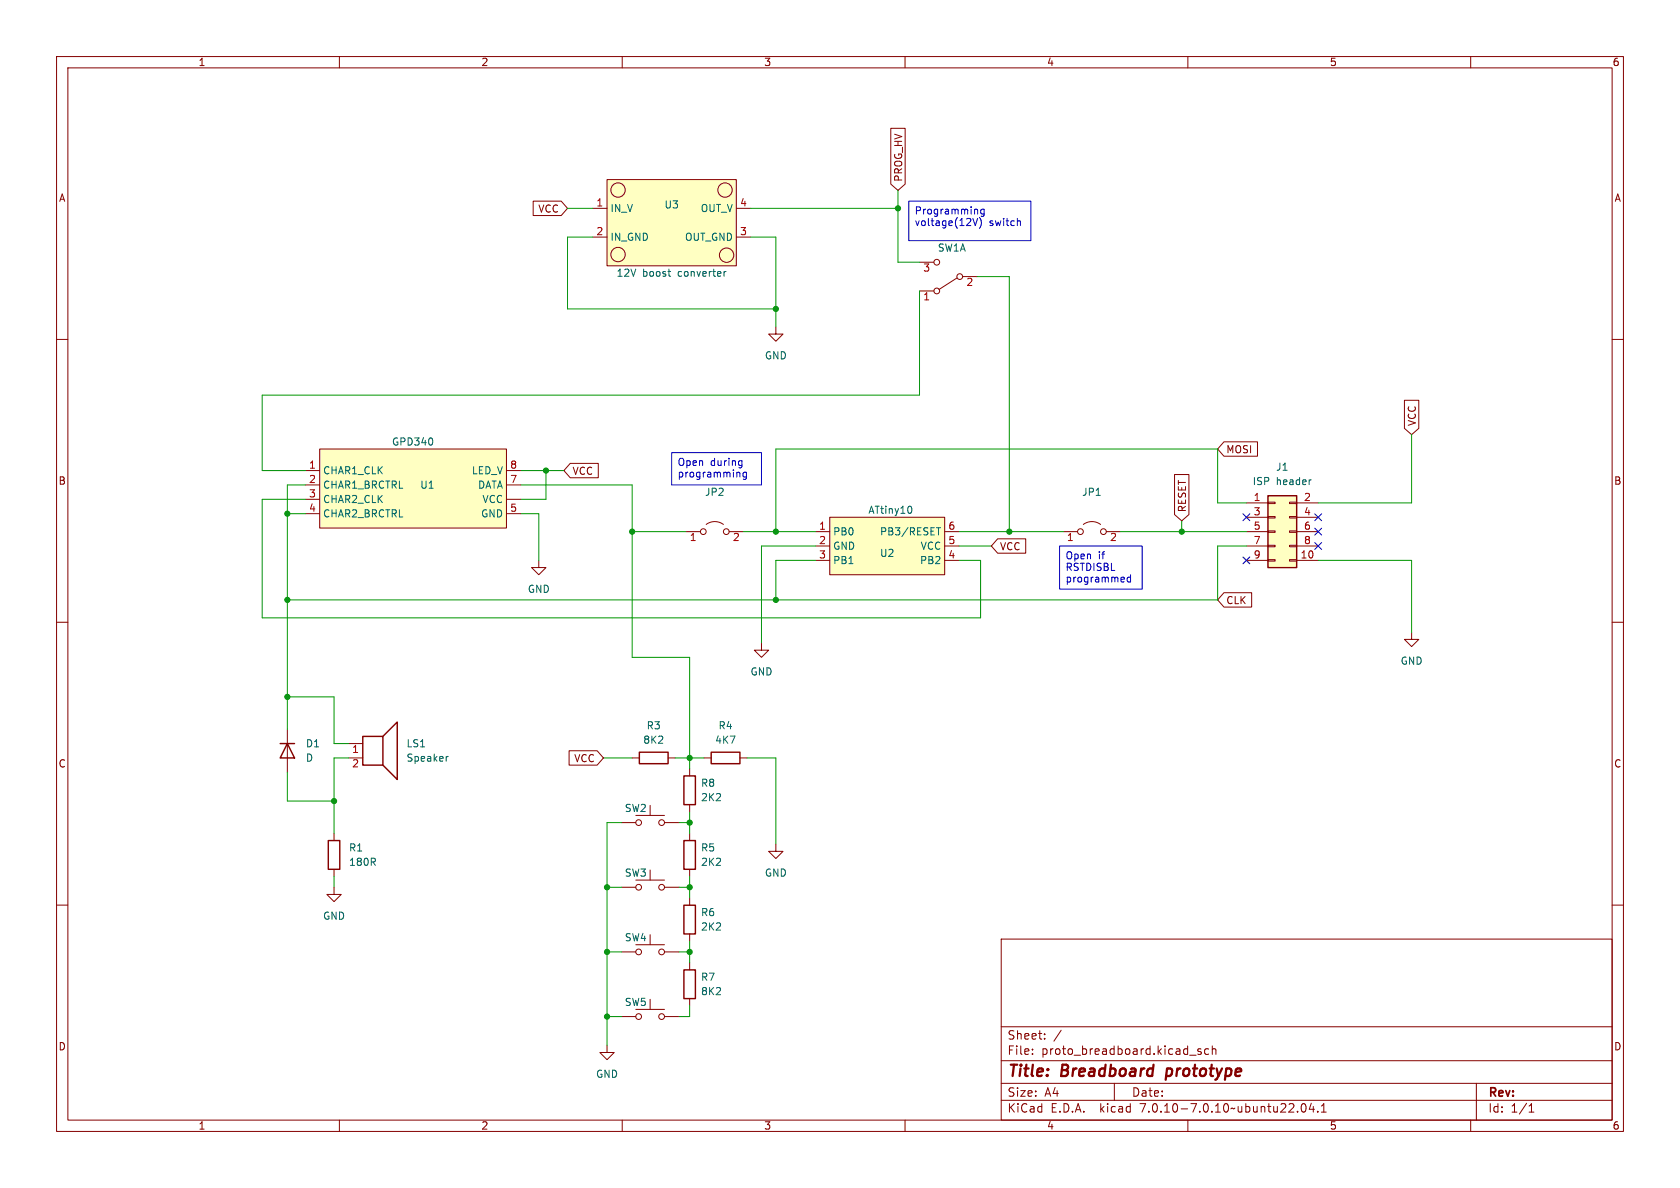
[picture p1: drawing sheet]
<svg xmlns="http://www.w3.org/2000/svg" width="297mm" height="210mm" viewBox="0 0 297 210" stroke-linecap="round" stroke-linejoin="round" font-family="sans-serif">
<g fill="none" stroke="#840000" stroke-width=".18">
<path d="M10 10h277v190h-277zM12 12h273v186h-273zM60 10v2M110 10v2M160 10v2M210 10v2M260 10v2M94.3 35.6h4.9l1.1 1.2-1.1 1.3h-4.9zM104.8 36.8h2.5M107.3 31.8h22.9v15.2h-22.9zM130.2 36.8h2.5M157.5 22.7h2.5v9.8l-1.3 1.2-1.2-1.2z"/>
<path d="M10 60h2M104.8 41.9h2.5M130.2 41.9h2.5M137.2 57.8v1.3h1.2l-1.2 1.2-1.3-1.2h1.3M162.6 51.4h2.5M162.6 46.4h2.5M169.2 49.1l-3.2 2.1M170.2 48.9h2.5M285 60h2M56.5 79.4h33v13.9h-33zM216.4 78.1h5.9v2.5h-5.9l-1.1-1.2zM248.3 70.8h2.5v4.9l-1.2 1.1-1.3-1.1z"/>
<path d="M54 88.3h2.5M54 83.2h2.5M54 85.7h2.5M54 90.8h2.5M89.5 88.3h2.6M89.5 83.2h2.6M89.5 85.7h2.6M89.5 90.8h2.6M95.2 99.1v1.2h1.3l-1.3 1.3-1.2-1.3h1.2M100.8 81.9h5v2.6h-5l-1.1-1.3zM121.3 94h2.5M124.8 92.7a2.54 2.54 0 0 1 3.1 0"/>
<path d="M128.9 94h2.5M144.1 94h2.6M144.1 96.5h2.6M144.1 99.1h2.6M146.7 91.4h20.3v10.2h-20.3zM167 94h2.5M167 96.5h2.5M167 99.1h2.5M176.4 95.2h4.9v2.6h-4.9l-1.1-1.3zM188 94h2.5M191.5 92.7a2.54 2.54 0 0 1 3.1 0M195.6 94h2.5"/>
<path d="M207.6 83.9h2.6v7.1l-1.3 1.1-1.3-1.1zM220.3 94h3.9M220.3 96.5h3.9M220.3 99.1h3.9M220.3 88.9h3.9M220.3 91.4h3.9M224.2 98.9h1.2v.3h-1.2zM224.2 96.4h1.2v.2h-1.2zM224.2 93.9h1.2v.2h-1.2zM224.2 91.3h1.2v.3h-1.2zM224.2 88.8h1.2v.2h-1.2zM228 98.9h1.2v.3h-1.2z"/>
<path d="M228 96.4h1.2v.2h-1.2zM228 93.9h1.2v.2h-1.2zM228 91.3h1.2v.3h-1.2zM228 88.8h1.2v.2h-1.2zM229.2 94h3.8M229.2 96.5h3.8M229.2 99.1h3.8M229.2 88.9h3.8M229.2 91.4h3.8M10 110h2M134.6 113.7v1.2h1.3l-1.3 1.3-1.3-1.3h1.3M216.4 104.8h4.9v2.5h-4.9l-1.1-1.3z"/>
<path d="M249.6 111.8v1.2h1.2l-1.2 1.3-1.3-1.3h1.3M285 110h2M50.8 128.9v7.6M61.6 134h2.5M61.6 131.4h2.5M100.6 132.7h5l1.1 1.3-1.1 1.3h-5zM111.8 134h1.2M118.1 134h1.3M121.9 135.9v1.3M124.5 134h1.2M130.8 134h1.3M10 160h2"/>
<path d="M59.1 156.8v1.3h1.2l-1.2 1.3-1.3-1.3h1.3M59.1 147.3v1.3M59.1 153.7v1.2M109.9 156.8h2.5M109.9 145.4h2.5M112.4 155.6h5.1M112.4 144.1h5.1M114.9 142.4v1.7M114.9 153.8v1.8M117.5 156.8h2.5M117.5 145.4h2.5M121.9 142.2v1.3"/>
<path d="M121.9 147.3v1.3M121.9 153.7v1.2M121.9 158.8v1.2M137.2 149.2v1.3h1.2l-1.2 1.3-1.3-1.3h1.3M285 160h2M109.9 168.3h2.5M109.9 179.7h2.5M112.4 167h5.1M112.4 178.4h5.1M114.9 165.2v1.8M114.9 176.7v1.7M117.5 168.3h2.5"/>
<path d="M117.5 179.7h2.5M121.9 165.1v1.3M121.9 170.2v1.3M121.9 176.5v1.3M177 166h108v32h-108zM60 198v2M107.3 184.8v1.3h1.3l-1.3 1.2-1.3-1.2h1.3M110 198v2M160 198v2M177 194.5h108M177 191.5h108M177 187.5h108"/>
<path d="M177 181.5h108M182.5 186.3v.1M182.5 185.5v.1M184.7 183.6v.1M184.7 182.8v.1M187.6 182.1l-1.3 2M197 191.5v3M210 198v2M210.3 186.5h1.2M212.3 185.5l-.3-.1-.3 .2 .1 .2 .5 .2v.3h-.6M213.7 185.5l-.5-.1-.2 .3v.4l.1 .2h.6M214.3 185.5l.2-.1 .4 .1 .1 .9"/>
<path d="M214.3 184.9v1.5M229.4 196.5v.1M230.2 195.2l.2-.1a.81 .81 0 0 1 .6 .6 .81 .81 0 0 1-.3 .8l-.2 .1a.81 .81 0 0 1-.3-1.4zM231.8 195l-.3 1.1h.9M232.2 195.6v1M233 196.5v.1M233.6 196.6h.9M233.6 195.5l.4-.4v1.5M260 198v2M261 191.5v6.5M270.3 196.6h.9M270.3 195.5l.4-.4v1.5"/>
<circle cx="109.3" cy="33.6" r="1.27"/>
<circle cx="128.2" cy="33.6" r="1.27"/>
<circle cx="109.3" cy="45" r="1.27"/>
<circle cx="128.5" cy="45.1" r="1.27"/>
<circle cx="165.6" cy="46.4" r=".51"/>
<circle cx="165.6" cy="51.4" r=".51"/>
<circle cx="169.7" cy="48.9" r=".51"/>
<circle cx="124.3" cy="94" r=".51"/>
<circle cx="128.4" cy="94" r=".51"/>
<circle cx="191" cy="94" r=".51"/>
<circle cx="195.1" cy="94" r=".51"/>
<circle cx="112.9" cy="145.4" r=".51"/>
<circle cx="112.9" cy="156.8" r=".51"/>
<circle cx="117" cy="156.8" r=".51"/>
<circle cx="117" cy="145.4" r=".51"/>
<circle cx="112.9" cy="179.7" r=".51"/>
<circle cx="112.9" cy="168.3" r=".51"/>
<circle cx="117" cy="179.7" r=".51"/>
<circle cx="117" cy="168.3" r=".51"/>
</g>
<path d="M206.3 188.9l-.2 2" fill="none" stroke="#840000" stroke-width=".4"/>
<g fill="#ffffc2" stroke="#ffffc2" stroke-width=".18">
<path d="M146.7 91.4h20.3v10.2h-20.3z"/>
<path d="M56.5 79.4h33v13.9h-33z"/>
<path d="M107.3 31.8h22.9v15.2h-22.9z"/>
<path d="M224.2 87.6h5v12.7h-5z"/>
</g>
<path d="M118.1 48h.5M118.4 48.8h.2M128 48v.8M128.4 48l-.4 .2M160.9 89.5a.79 .79 0 0 1 0 1.2M165.6 93.3h.7M165.9 93.3v1.3M231.7 84.8h.1M79.2 133.7l-.3 .1" fill="none" stroke="#006464" stroke-width=".18"/>
<path d="M224.2 87.6h5v12.7h-5zM49.5 131.4h2.6M50.8 131.4l1.3 2.6h-2.6zM64.1 130.2h3.6v5.1h-3.6zM67.7 130.2l2.5-2.6v10.2l-2.5-2.5M113 133h5.1v2h-5.1zM120.9 137.2h2v5h-2zM125.7 133h5.1v2h-5.1zM58 148.6h2.1v5.1h-2.1zM120.9 148.6h2v5.1h-2zM120.9 160h2v5.1h-2zM120.9 171.5h2v5h-2z" fill="none" stroke="#840000" stroke-width=".25"/>
<g fill="none" stroke="#0000c2" stroke-width=".18">
<path d="M160.7 35.6h21.5v6.9h-21.5zM172 38.6l.4 1.3 .4-1.3M172.7 37l.1 .2v.6M173.1 38.4a1.46 1.46 0 0 1 0 2M174 37v1l-.3 .3-.3-.1M174 37h-.4l-.2 .2 .1 .6h.5M180.2 39l.2 .2v.7M118.7 80h15.9v5.7h-15.9zM130.8 81.4l.4 .1M130.8 83.7v.6M131.2 81.4v1.1l-.3 .2M131.2 82.2l-.4 .1"/>
<path d="M132 83.5v1l-.3 .3-.3-.1M132 83.5h-.4l-.3 .2 .2 .6h.5M187.3 96.5h14.6v7.6h-14.6zM199.9 101.6v1.3M199.9 102.1l-.4-.1-.2 .3 .1 .5h.5"/>
</g>
<g fill="none" stroke="#009600" stroke-width=".18">
<path d="M100.3 36.8h4.5M132.7 36.8h26M158.7 33.7v12.7h3.9M104.8 41.9h-4.5v12.7h36.9M132.7 41.9h4.5v15.9M162.6 51.4v18.5h-116.2v13.3h7.6M172.7 48.9h5.7v45.1M249.6 76.8v12.1h-16.6M50.8 90.8h3.2M54 85.7h-3.2v43.2M54 88.3h-7.6v20.9h127v-10.1h-3.9M92.1 85.7h19.7v30.5h10.1v19.7"/>
<path d="M92.1 90.8h3.1v8.3M92.1 83.2h7.6M96.5 83.2v5.1h-4.4M111.8 94h9.5M131.4 94h12.7M144.1 99.1h-6.9v6.9M144.1 96.5h-9.5v17.2M169.5 96.5h5.8M169.5 94h18.5M198.1 94h22.2M208.9 92.1v1.9M220.3 88.9h-5v-9.5h-78.1v14.6"/>
<path d="M220.3 96.5h-5v9.5h-164.5M233 99.1h16.6v12.7M50.8 123.2h8.3v8.2h2.5M50.8 136.5v5.1h8.3M61.6 134h-2.5v13.3M106.7 134h5.1M119.4 134h5.1M132.1 134h5.1v15.2M59.1 154.9v1.9M107.3 156.8h2.6M109.9 145.4h-2.6v39.4M120 145.4h1.9"/>
<path d="M120 156.8h1.9M121.9 143.5v3.8M121.9 154.9v3.9M107.3 179.7h2.6M107.3 168.3h2.6M120 168.3h1.9M121.9 177.8v1.9h-1.9M121.9 166.4v3.8"/>
</g>
<path d="M219.7 98.5l1.3 1.2M219.7 90.8l1.3 1.2M221 98.5l-1.3 1.2M221 90.8l-1.3 1.2M232.4 90.8l1.3 1.2M232.4 93.4l1.3 1.2M232.4 95.9l1.3 1.2M233.7 90.8l-1.3 1.2M233.7 93.4l-1.3 1.2M233.7 95.9l-1.3 1.2" fill="none" stroke="#000084" stroke-width=".18"/>
<g fill="#009600" stroke="#009600" stroke-width=".18">
<circle cx="208.9" cy="94" r=".46"/>
<circle cx="178.4" cy="94" r=".46"/>
<circle cx="96.5" cy="83.2" r=".46"/>
<circle cx="111.8" cy="94" r=".46"/>
<circle cx="137.2" cy="94" r=".46"/>
<circle cx="137.2" cy="54.6" r=".46"/>
<circle cx="158.7" cy="36.8" r=".46"/>
<circle cx="137.2" cy="106" r=".46"/>
<circle cx="50.8" cy="90.8" r=".46"/>
<circle cx="50.8" cy="106" r=".46"/>
<circle cx="50.8" cy="123.2" r=".46"/>
<circle cx="59.1" cy="141.6" r=".46"/>
<circle cx="121.9" cy="134" r=".46"/>
<circle cx="107.3" cy="156.8" r=".46"/>
<circle cx="107.3" cy="168.3" r=".46"/>
<circle cx="121.9" cy="145.4" r=".46"/>
<circle cx="121.9" cy="156.8" r=".46"/>
<circle cx="107.3" cy="179.7" r=".46"/>
<circle cx="121.9" cy="168.3" r=".46"/>
</g>
<g font-size="2.8" fill="#840000">
<text x="178" y="190.9">Title:</text>
<text x="187.7" y="190.9">Breadboard</text>
<text x="207" y="190.9">prototype</text>
</g>
<g font-size="2.1" fill="#840000">
<text x="178" y="184">Sheet:</text>
<text x="178" y="186.7">File:</text>
<text x="184.1" y="186.7">proto_breadboard.kicad_sch</text>
<text x="178" y="196.9">KiCad</text>
<text x="178" y="194.1">Size:</text>
<text x="184.7" y="194.1">A4</text>
<text x="185.7" y="196.9">E.D.A.</text>
<text x="194.6" y="196.9">kicad</text>
<text x="200" y="194.1">Date:</text>
<text x="201.8" y="196.9">7.0.10-7.0.10~ubuntu22.04.1</text>
<text x="263" y="194.3">Rev:</text>
<text x="263" y="196.9">Id:</text>
<text x="267.1" y="196.9">1/1</text>
</g>
<g font-size="1.8" fill="#840000">
<text x="35" y="11.9">1</text>
<text x="85" y="11.9">2</text>
<text x="135" y="11.9">3</text>
<text x="185" y="11.9">4</text>
<text x="235" y="11.9">5</text>
<text x="285" y="11.9">6</text>
<text x="10.3" y="35.9">A</text>
<text x="159.7" y="32.2" transform="rotate(-90 159.7 32.2)">PROG_HV</text>
<text x="285.3" y="35.9">A</text>
<text x="95.1" y="37.8">VCC</text>
<text x="250.5" y="75.4" transform="rotate(-90 250.5 75.4)">VCC</text>
<text x="216.7" y="80.3">MOSI</text>
<text x="10.3" y="85.9">B</text>
<text x="101.1" y="84.1">VCC</text>
<text x="285.3" y="85.9">B</text>
<text x="209.9" y="90.6" transform="rotate(-90 209.9 90.6)">RESET</text>
<text x="176.7" y="97.5">VCC</text>
<text x="216.7" y="107">CLK</text>
<text x="10.3" y="135.9">C</text>
<text x="101.4" y="134.9">VCC</text>
<text x="285.3" y="135.9">C</text>
<text x="10.3" y="185.9">D</text>
<text x="285.3" y="185.9">D</text>
<text x="35" y="199.9">1</text>
<text x="85" y="199.9">2</text>
<text x="135" y="199.9">3</text>
<text x="185" y="199.9">4</text>
<text x="235" y="199.9">5</text>
<text x="285" y="199.9">6</text>
</g>
<g font-size="1.8" fill="#a90000">
<text x="105.3" y="36.6">1</text>
<text x="105.3" y="41.7">2</text>
<text x="130.7" y="41.7">3</text>
<text x="130.7" y="36.6">4</text>
<text x="163.1" y="53.4">1</text>
<text x="163.1" y="48.3">3</text>
<text x="170.7" y="50.9">2</text>
<text x="54.5" y="82.9">1</text>
<text x="90.1" y="82.9">8</text>
<text x="54.5" y="85.5">2</text>
<text x="54.5" y="88">3</text>
<text x="90.1" y="85.5">7</text>
<text x="221.5" y="88.6">1</text>
<text x="230.4" y="88.6">2</text>
<text x="54.5" y="90.6">4</text>
<text x="90.1" y="90.6">5</text>
<text x="121.8" y="96">1</text>
<text x="129.5" y="96">2</text>
<text x="144.7" y="93.7">1</text>
<text x="167.6" y="93.7">6</text>
<text x="188.5" y="96">1</text>
<text x="196.1" y="96">2</text>
<text x="221.5" y="91.2">3</text>
<text x="221.5" y="93.7">5</text>
<text x="230.4" y="91.2">4</text>
<text x="230.4" y="93.7">6</text>
<text x="144.7" y="96.3">2</text>
<text x="144.7" y="98.8">3</text>
<text x="167.6" y="98.8">4</text>
<text x="167.6" y="96.3">5</text>
<text x="221.5" y="96.3">7</text>
<text x="221.5" y="98.8">9</text>
<text x="229.8" y="98.8">10</text>
<text x="230.4" y="96.3">8</text>
<text x="62.2" y="133.4">1</text>
<text x="62.2" y="136">2</text>
</g>
<g font-size="1.8" fill="#006464">
<text x="107.8" y="37.7">IN_V</text>
<text x="117.4" y="37.1">U3</text>
<text x="123.8" y="37.7">OUT_V</text>
<text x="107.8" y="42.8">IN_GND</text>
<text x="121" y="42.8">OUT_GND</text>
<text x="165.7" y="44.7">SW1A</text>
<text x="108.9" y="49.1">12V</text>
<text x="113.6" y="49.1">boost</text>
<text x="120" y="49.1">converter</text>
<text x="135.1" y="63.7">GND</text>
<text x="69.2" y="79">GPD340</text>
<text x="225.5" y="83.4">J1</text>
<text x="57" y="84">CHAR1_CLK</text>
<text x="57" y="86.6">CHAR1_BRCTRL</text>
<text x="57" y="89.1">CHAR2_CLK</text>
<text x="74.2" y="86.6">U1</text>
<text x="83.3" y="84">LED_V</text>
<text x="84.4" y="86.6">DATA</text>
<text x="85.2" y="89.1">VCC</text>
<text x="124.5" y="87.9">JP2</text>
<text x="191.2" y="87.9">JP1</text>
<text x="221.4" y="86">ISP</text>
<text x="225.6" y="86">header</text>
<text x="57" y="91.7">CHAR2_BRCTRL</text>
<text x="85" y="91.7">GND</text>
<text x="147.2" y="94.8">PB0</text>
<text x="153.4" y="91">ATtiny10</text>
<text x="155.5" y="94.8">PB3/RESET</text>
<text x="147.2" y="97.4">GND</text>
<text x="147.2" y="99.9">PB1</text>
<text x="155.5" y="98.7">U2</text>
<text x="162.5" y="99.9">PB2</text>
<text x="162.7" y="97.4">VCC</text>
<text x="93.2" y="105">GND</text>
<text x="132.6" y="119.6">GND</text>
<text x="247.5" y="117.7">GND</text>
<text x="113.6" y="131.7">8K2</text>
<text x="114.2" y="129.1">R3</text>
<text x="126.3" y="131.7">4K7</text>
<text x="126.9" y="129.1">R4</text>
<text x="54" y="132.3">D1</text>
<text x="54" y="134.8">D</text>
<text x="71.8" y="132.3">LS1</text>
<text x="71.8" y="134.8">Speaker</text>
<text x="110.4" y="143.7">SW2</text>
<text x="123.8" y="139.3">R8</text>
<text x="123.8" y="141.8">2K2</text>
<text x="61.6" y="150.7">R1</text>
<text x="61.6" y="153.3">180R</text>
<text x="110.4" y="155.2">SW3</text>
<text x="123.8" y="150.7">R5</text>
<text x="123.8" y="153.3">2K2</text>
<text x="135.1" y="155.2">GND</text>
<text x="57" y="162.8">GND</text>
<text x="110.4" y="166.6">SW4</text>
<text x="123.8" y="162.2">R6</text>
<text x="123.8" y="164.7">2K2</text>
<text x="123.8" y="173.6">R7</text>
<text x="110.4" y="178">SW5</text>
<text x="123.8" y="176.1">8K2</text>
<text x="105.3" y="190.7">GND</text>
</g>
<g font-size="1.8" fill="#0000c2">
<text x="161.6" y="38.2">Programming</text>
<text x="161.6" y="40.3">voltage(12V)</text>
<text x="174.9" y="40.3">switch</text>
<text x="119.7" y="82.7">Open</text>
<text x="125.6" y="82.7">during</text>
<text x="119.7" y="84.7">programming</text>
<text x="188.3" y="99.2">Open</text>
<text x="188.3" y="101.2">RSTDISBL</text>
<text x="194.2" y="99.2">if</text>
<text x="188.3" y="103.3">programmed</text>
</g>
</svg>
